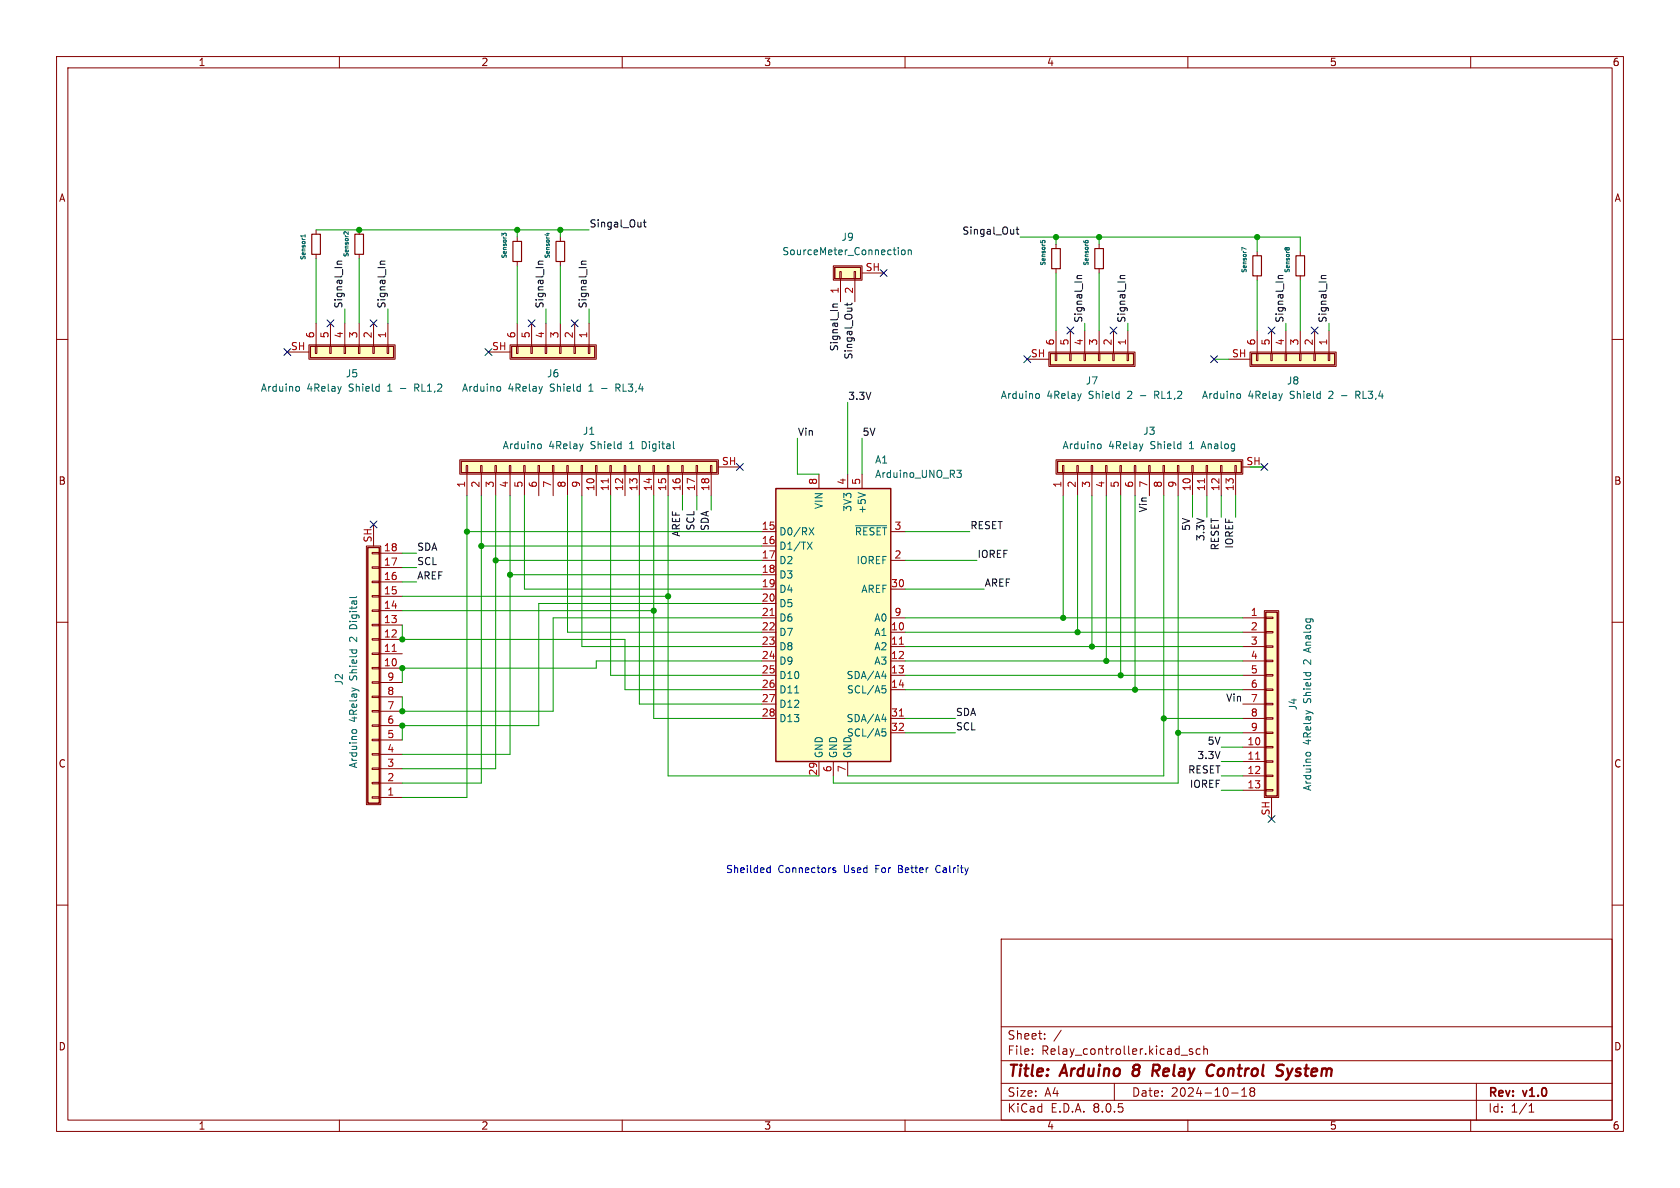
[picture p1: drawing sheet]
<svg xmlns="http://www.w3.org/2000/svg" width="297mm" height="210mm" viewBox="0 0 297 210" stroke-linecap="round" stroke-linejoin="round" font-family="sans-serif">
<g fill="none" stroke="#840000" stroke-width=".18">
<path d="M10 10h277v190h-277zM12 12h273v186h-273zM60 10v2M110 10v2M160 10v2M210 10v2M260 10v2M10 60h2M63.5 40.6v.8M63.5 45v.7M285 60h2M10 110h2"/>
<path d="M285 110h2M10 160h2M285 160h2M177 166h108v32h-108zM60 198v2M110 198v2M160 198v2M177 194.5h108M177 191.5h108M177 187.5h108M177 181.5h108M182.5 186.3v.1"/>
<path d="M182.5 185.5v.1M184.7 183.6v.1M184.7 182.8v.1M187.6 182.1l-1.3 2M197 191.5v3M208.8 186.5h1.2M210 198v2M210.8 185.5l-.3-.1-.3 .2 .1 .2 .5 .2v.3h-.6M212.2 185.5l-.5-.1-.2 .3v.4l.1 .2h.6M212.8 185.5l.2-.1 .4 .1 .1 .9M212.8 184.9v1.5M217.7 193.2h1.2"/>
<path d="M219.5 193.8h.9M219.5 192.7l.5-.4v1.5M221.2 192.9l-.2 .3v.3l.2 .3 .5-.1 .1-.2-.1-.4-.2-.2M221.2 192.9l-.2-.2 .2-.4 .5 .1 .1 .2-.3 .3M221.2 192.9h.3M260 198v2M261 191.5v6.5M270.3 196.6h.9M270.3 195.5l.4-.4v1.5"/>
</g>
<path d="M200.4 189.3l-.2 .5 .2 .3M204.3 189.3l.5 .9M204.7 188.2h-.8l-.2 2M204.8 189.2l-1 .1M213.8 188.3a.67 .67 0 0 1 .9 .1M214.5 190l-.6 .2M226.7 188.2l.3 .1M227.6 188.9l.3 1.3M227.9 190.2l-.3 .5-.3 .2M228.5 188.9l-.6 1.3" fill="none" stroke="#840000" stroke-width=".4"/>
<path d="M62.7 41.4h1.6v3.6h-1.6z" fill="none" stroke="#840000" stroke-width=".2"/>
<path d="M61.6 41v.4l-.6-.4h-.2v.3" fill="none" stroke="#006464" stroke-width=".18"/>
<path d="M186.9 81.5h32.6v2.1h-32.6z" fill="#ffffc2"/>
<g fill="none" stroke="#840000" stroke-width=".18">
<path d="M186.7 81.3h33v2.5h-33zM187.8 82.3h.3v1.3h-.3zM188 83.6v4M190.4 82.3h.2v1.3h-.2zM190.5 83.6v4M192.9 82.3h.3v1.3h-.3zM193 83.6v4M195.5 82.3h.2v1.3h-.2zM195.6 83.6v4M198 82.3h.2v1.3h-.2zM198.1 83.6v4M200.5 82.3h.3v1.3h-.3z"/>
<path d="M200.7 83.6v4M203.1 82.3h.2v1.3h-.2zM203.2 83.6v4M205.6 82.3h.3v1.3h-.3zM205.7 83.6v4M208.2 82.3h.2v1.3h-.2zM208.3 83.6v4M210.7 82.3h.2v1.3h-.2zM210.8 83.6v4M213.2 82.3h.3v1.3h-.3zM213.4 83.6v4M215.8 82.3h.2v1.3h-.2z"/>
<path d="M215.9 83.6v4M218.3 82.3h.3v1.3h-.3zM218.4 83.6v4M219.7 82.6h3.8"/>
</g>
<path d="M186.9 81.5h32.6v2.1h-32.6z" fill="none" stroke="#840000" stroke-width=".25"/>
<path d="M212.9 84.6v.8" fill="none" stroke="#a90000" stroke-width=".18"/>
<path d="M194.2 78.5h.4l.1 .2-.1 .5-.4 .1" fill="none" stroke="#006464" stroke-width=".18"/>
<path d="M223.8 108.2h2v32.5h-2z" fill="#ffffc2"/>
<g fill="none" stroke="#840000" stroke-width=".18">
<path d="M219.7 109.2h4.1M219.7 111.8h4.1M219.7 114.3h4.1M219.7 116.8h4.1M219.7 119.4h4.1M223.5 108h2.6v33h-2.6zM223.8 119.3h1.2v.2h-1.2zM223.8 116.7h1.2v.3h-1.2zM223.8 114.2h1.2v.2h-1.2zM223.8 111.6h1.2v.3h-1.2zM223.8 109.1h1.2v.2h-1.2zM219.7 132.1h4.1"/>
<path d="M219.7 134.6h4.1M219.7 137.2h4.1M219.7 139.7h4.1M219.7 121.9h4.1M219.7 124.5h4.1M219.7 127h4.1M219.7 129.5h4.1M223.8 139.6h1.2v.2h-1.2zM223.8 137h1.2v.3h-1.2zM223.8 134.5h1.2v.2h-1.2zM223.8 132h1.2v.2h-1.2zM223.8 129.4h1.2v.3h-1.2z"/>
<path d="M223.8 126.9h1.2v.2h-1.2zM223.8 124.3h1.2v.3h-1.2zM223.8 121.8h1.2v.2h-1.2zM224.8 141v3.8"/>
</g>
<path d="M223.8 108.2h2v32.5h-2z" fill="none" stroke="#840000" stroke-width=".25"/>
<path d="M222 134.2h.7" fill="none" stroke="#a90000" stroke-width=".18"/>
<path d="M230.9 133.4v-.3l.2-.1h.5l.1 .4" fill="none" stroke="#006464" stroke-width=".18"/>
<path d="M54.9 61.2h14.7v2h-14.7z" fill="#ffffc2"/>
<g fill="none" stroke="#840000" stroke-width=".18">
<path d="M55.9 57.2v4M58.4 57.2v4M61 57.2v4M63.5 57.2v4M66 57.2v4M68.6 57.2v4M50.8 62.2h3.8M54.6 61h15.2v2.5h-15.2zM55.8 61.2h.2v1.3h-.2zM58.3 61.2h.2v1.3h-.2zM60.8 61.2h.3v1.3h-.3zM63.4 61.2h.2v1.3h-.2z"/>
<path d="M65.9 61.2h.3v1.3h-.3zM68.5 61.2h.2v1.3h-.2z"/>
</g>
<path d="M54.9 61.2h14.7v2h-14.7z" fill="none" stroke="#840000" stroke-width=".25"/>
<path d="M52.5 68.3l.3 .1 .1 .2v.4l-.4 .2M73.3 68.6h.5M73.8 67.9h-.5v1.3" fill="none" stroke="#006464" stroke-width=".18"/>
<path d="M90.4 61.2h14.8v2h-14.8z" fill="#ffffc2"/>
<g fill="none" stroke="#840000" stroke-width=".18">
<path d="M91.4 57.2v4M94 57.2v4M96.5 57.2v4M99.1 57.2v4M101.6 57.2v4M104.1 57.2v4M86.4 62.2h3.8M90.2 61h15.2v2.5h-15.2zM91.3 61.2h.3v1.3h-.3zM93.9 61.2h.2v1.3h-.2zM96.4 61.2h.2v1.3h-.2zM98.9 61.2h.3v1.3h-.3z"/>
<path d="M101.5 61.2h.2v1.3h-.2zM104 61.2h.3v1.3h-.3z"/>
</g>
<path d="M90.4 61.2h14.8v2h-14.8z" fill="none" stroke="#840000" stroke-width=".25"/>
<path d="M88.1 68.3l.3 .1 .1 .2-.1 .4-.3 .2M108.9 68.6h.5M109.4 67.9h-.5v1.3" fill="none" stroke="#006464" stroke-width=".18"/>
<path d="M137.2 86.4h20.3v48.2h-20.3z" fill="#ffffc2"/>
<path d="M137.2 86.4h20.3v48.2h-20.3z" fill="none" stroke="#840000" stroke-width=".25"/>
<g fill="none" stroke="#840000" stroke-width=".18">
<path d="M186.7 43.2v.7M186.7 47.5v.8M134.6 94h2.6M134.6 96.5h2.6M134.6 99.1h2.6M144.8 83.8v2.6M149.9 83.8v2.6M152.4 83.8v2.6M157.5 94h2.5M157.5 99.1h2.5M134.6 111.8h2.6M134.6 114.3h2.6"/>
<path d="M134.6 116.8h2.6M134.6 119.4h2.6M134.6 101.6h2.6M134.6 104.1h2.6M134.6 106.7h2.6M134.6 109.2h2.6M157.5 111.8h2.5M157.5 114.3h2.5M157.5 116.8h2.5M157.5 119.4h2.5M157.5 104.1h2.5M157.5 109.2h2.5"/>
<path d="M134.6 121.9h2.6M134.6 124.5h2.6M134.6 127h2.6M144.8 134.6v2.6M147.3 134.6v2.6M149.9 134.6v2.6M157.5 121.9h2.5M157.5 127h2.5M157.5 129.5h2.5"/>
</g>
<path d="M136.1 108.8h.8M159 113.9h.7M159 126.6h.7" fill="none" stroke="#a90000" stroke-width=".18"/>
<g fill="none" stroke="#006464" stroke-width=".18">
<path d="M184 42.5v.4M184.3 42.8l.1-.3 .3 .1v.2M142.7 95.8l.9 1.3M143 93.3l.9 1.3M143.6 95.8l-.9 1.3M143.9 93.3l-.9 1.3M151.3 92.9h5.4M151.7 87.1l1.3 .4M169.2 83.1h.7l-.4 .5 .4 .1v.5l-.2 .2h-.4M155.9 119.5h.8M156.5 119.1v.9M140.5 122.5h.7"/>
<path d="M155.9 127.2h.8M156 121.2h.6M156 128.8h.6M156.1 121.7h.3l.2 .3-.1 .4-.4 .1M156.1 129.3h.3l.2 .3-.1 .5h-.4M156.5 126.7v.9"/>
</g>
<path d="M185.9 43.9h1.6v3.6h-1.6z" fill="none" stroke="#840000" stroke-width=".2"/>
<path d="M81.5 81.5h45.2v2.1h-45.2z" fill="#ffffc2"/>
<g fill="none" stroke="#840000" stroke-width=".18">
<path d="M55.9 40.6v.8M55.9 45v.7M91.4 41.9v.8M91.4 46.2v.8M81.3 81.3h45.7v2.5h-45.7zM82.4 82.3h.3v1.3h-.3zM82.5 83.6v4M85 82.3h.2v1.3h-.2zM85.1 83.6v4M87.5 82.3h.3v1.3h-.3zM87.6 83.6v4M90 82.3h.3v1.3h-.3z"/>
<path d="M90.2 83.6v4M92.6 82.3h.2v1.3h-.2zM92.7 83.6v4M95.1 82.3h.3v1.3h-.3zM95.2 83.6v4M97.7 82.3h.2v1.3h-.2zM97.8 83.6v4M100.2 82.3h.3v1.3h-.3zM100.3 83.6v4M102.7 82.3h.3v1.3h-.3zM102.9 83.6v4M105.3 82.3h.2v1.3h-.2z"/>
<path d="M105.4 83.6v4M107.8 82.3h.3v1.3h-.3zM107.9 83.6v4M110.4 82.3h.2v1.3h-.2zM110.5 83.6v4M112.9 82.3h.3v1.3h-.3zM113 83.6v4M115.4 82.3h.3v1.3h-.3zM115.6 83.6v4M118 82.3h.2v1.3h-.2zM118.1 83.6v4M120.5 82.3h.3v1.3h-.3z"/>
<path d="M120.6 83.6v4M123.1 82.3h.2v1.3h-.2zM123.2 83.6v4M125.6 82.3h.3v1.3h-.3zM125.7 83.6v4M127 82.6h3.8"/>
</g>
<path d="M81.5 81.5h45.2v2.1h-45.2z" fill="none" stroke="#840000" stroke-width=".25"/>
<path d="M107.5 84.6v.8" fill="none" stroke="#a90000" stroke-width=".18"/>
<path d="M53.9 41.5v.4M53.9 41.7h-.7l.2 .2M89.5 41.6l-.1-.4-.3 .1-.1 .2-.3-.3v.5M95.3 78.5h.3l.1 .2-.1 .5-.3 .1" fill="none" stroke="#006464" stroke-width=".18"/>
<path d="M55.1 41.4h1.5v3.6h-1.5zM90.7 42.7h1.5v3.5h-1.5z" fill="none" stroke="#840000" stroke-width=".2"/>
<path d="M221.2 62.5h14.8v2h-14.8z" fill="#ffffc2"/>
<g fill="none" stroke="#840000" stroke-width=".18">
<path d="M222.2 58.4v4.1M224.8 58.4v4.1M227.3 58.4v4.1M229.9 58.4v4.1M232.4 58.4v4.1M234.9 58.4v4.1M217.2 63.5h3.8M221 62.2h15.2v2.6h-15.2zM222.1 62.5h.3v1.3h-.3zM224.7 62.5h.2v1.3h-.2zM227.2 62.5h.3v1.3h-.3zM229.7 62.5h.3v1.3h-.3z"/>
<path d="M232.3 62.5h.2v1.3h-.2zM234.8 62.5h.3v1.3h-.3z"/>
</g>
<path d="M221.2 62.5h14.8v2h-14.8z" fill="none" stroke="#840000" stroke-width=".25"/>
<path d="M218.9 69.6h.3l.1 .2v.5l-.4 .1M239.7 69.8h.5M240.2 69.2h-.5v1.2" fill="none" stroke="#006464" stroke-width=".18"/>
<path d="M185.7 62.5h14.7v2h-14.7z" fill="#ffffc2"/>
<g fill="none" stroke="#840000" stroke-width=".18">
<path d="M99.1 41.9v.8M99.1 46.2v.8M186.7 58.4v4.1M189.2 58.4v4.1M191.8 58.4v4.1M194.3 58.4v4.1M196.8 58.4v4.1M199.4 58.4v4.1M181.6 63.5h3.8M185.4 62.2h15.3v2.6h-15.3zM186.6 62.5h.2v1.3h-.2zM189.1 62.5h.3v1.3h-.3z"/>
<path d="M191.6 62.5h.3v1.3h-.3zM194.2 62.5h.2v1.3h-.2zM196.7 62.5h.3v1.3h-.3zM199.3 62.5h.2v1.3h-.2z"/>
</g>
<path d="M185.7 62.5h14.7v2h-14.7z" fill="none" stroke="#840000" stroke-width=".25"/>
<path d="M96.6 41.3h.5M96.9 41.2v.5l-.6-.2M183.3 69.6h.3l.2 .2-.1 .5-.4 .1M204.1 69.8h.5M204.6 69.2h-.5v1.2" fill="none" stroke="#006464" stroke-width=".18"/>
<path d="M98.3 42.7h1.5v3.5h-1.5z" fill="none" stroke="#840000" stroke-width=".2"/>
<path d="M65 96.8h2.1v45.2h-2.1z" fill="#ffffc2"/>
<g fill="none" stroke="#840000" stroke-width=".18">
<path d="M194.3 43.2v.7M194.3 47.5v.8M222.2 44.5v.7M222.2 48.8v.7M229.9 44.5v.7M229.9 48.8v.7M64.8 96.5h2.5v45.7h-2.5zM65.8 97.7h1.3v.2h-1.3zM66 92.7v3.8M67.1 97.8h4M65.8 100.2h1.3v.3h-1.3zM65.8 102.7h1.3v.3h-1.3z"/>
<path d="M65.8 105.3h1.3v.2h-1.3zM65.8 107.8h1.3v.3h-1.3zM65.8 110.4h1.3v.2h-1.3zM65.8 112.9h1.3v.3h-1.3zM65.8 115.4h1.3v.3h-1.3zM65.8 118h1.3v.2h-1.3zM67.1 118.1h4M67.1 115.6h4M67.1 113h4M67.1 110.5h4M67.1 108h4M67.1 105.4h4"/>
<path d="M67.1 102.9h4M67.1 100.3h4M65.8 120.5h1.3v.3h-1.3zM65.8 123.1h1.3v.2h-1.3zM65.8 125.6h1.3v.3h-1.3zM65.8 128.1h1.3v.3h-1.3zM65.8 130.7h1.3v.2h-1.3zM65.8 133.2h1.3v.3h-1.3zM65.8 135.8h1.3v.2h-1.3zM65.8 138.3h1.3v.3h-1.3zM67.1 138.4h4M67.1 135.9h4"/>
<path d="M67.1 133.4h4M67.1 130.8h4M67.1 128.3h4M67.1 125.7h4M67.1 123.2h4M67.1 120.7h4M65.8 140.8h1.3v.3h-1.3zM67.1 141h4"/>
</g>
<path d="M65 96.8h2.1v45.2h-2.1z" fill="none" stroke="#840000" stroke-width=".25"/>
<path d="M69.3 115.2h.8" fill="none" stroke="#a90000" stroke-width=".18"/>
<path d="M191.6 42.6l.1 .2M191.9 42.9v-.3l.1-.1 .3 .1v.3M220.3 44.1l-.8-.4v.5M227.5 44.1h.1M227.5 43.9l-.3-.1v.3M227.5 43.9l.1-.1h.3v.3M227.5 43.9v.2M62.2 129.4l.1-.3 .2-.1h.4l.2 .4" fill="none" stroke="#006464" stroke-width=".18"/>
<path d="M193.5 43.9h1.6v3.6h-1.6zM221.5 45.2h1.5v3.6h-1.5zM229.1 45.2h1.5v3.6h-1.5z" fill="none" stroke="#840000" stroke-width=".2"/>
<path d="M147.6 47.2h4.5v2.1h-4.5z" fill="#ffffc2"/>
<path d="M147.3 47h5.1v2.5h-5.1zM148.5 48h.2v1.3h-.2zM148.6 49.3v4M151 48h.3v1.3h-.3zM151.1 49.3v4M152.4 48.3h3.8" fill="none" stroke="#840000" stroke-width=".18"/>
<path d="M147.6 47.2h4.5v2.1h-4.5z" fill="none" stroke="#840000" stroke-width=".25"/>
<path d="M158.8 43.8v.1M158.8 44.2v.8M159.4 44.3l.2-.1 .4 .1v.5l-.1 .2h-.3l-.2-.1zM160.6 44.3l.1-.1h.3l.1 .8M160.6 44.2v.8" fill="none" stroke="#006464" stroke-width=".18"/>
<g fill="none" stroke="#0f0f0f" stroke-width=".18">
<path d="M113.7 39.3h.5M113.9 38.9v1l.3 .2M59.6 46.7h.8M60.4 46.2h-.7l-.1 .3 .1 .2M67.2 46.7h.9M68.1 46.2h-.8l-.1 .3 .1 .2M95.2 46.7h.8M96 46.2h-.8v.3l.1 .2M102.8 46.7h.8M103.6 46.2h-.8v.3l.1 .2M147.2 54.3h.9M148.1 53.7l-.8 .1-.1 .3 .2 .2"/>
<path d="M149.8 53.6v.4M150.6 53.6l-.2 .3h-1.1M179.6 40.6h.5M179.8 40.1v1.1l.3 .2M190.4 49.2h.9M191.3 48.7l-.8 .1-.1 .3 .1 .1M198 49.2h.9M198.9 48.7l-.8 .1-.1 .3 .2 .1M226 49.2h.8M226.8 48.7l-.8 .1v.3l.1 .1M233.6 49.2h.8M234.4 48.7l-.7 .1-.1 .3 .1 .1"/>
</g>
<path d="M135.6 154.1l.2 .2 .4-.1M136.2 153v1.3M136.2 153.5l-.4-.1-.2 .1M147.7 153.5l-.3-.1-.2 .2 .1 .2 .4 .1v.3h-.5M165.7 153l-.3 .5 .3 .7" fill="none" stroke="#0000c2" stroke-width=".18"/>
<g fill="none" stroke="#009600" stroke-width=".18">
<path d="M55.9 40.6h48.2M55.9 45.7v11.5M61 54.6v2.6M63.5 45.7v11.5M68.6 54.6v2.6M91.4 40.6v1.3M91.4 47v10.2M96.5 54.6v2.6M99.1 40.6v1.3M99.1 47v10.2M104.1 54.6v2.6M180.3 41.9h49.6v2.6"/>
<path d="M186.7 41.9v1.3M186.7 48.3v10.1M191.8 57.2v1.2M194.3 41.9v1.3M194.3 48.3v10.1M199.4 57.2v1.2M222.2 41.9v2.6M222.2 49.5v8.9M227.3 57.2v1.2M229.9 49.5v8.9M234.9 57.2v1.2M141 77.5v6.3h3.8"/>
<path d="M149.9 71.1v12.7M152.4 77.5v6.3M214.6 63.5h2.6M71.1 97.8h2.6M82.5 94h52.1M82.5 87.6v53.4h-11.4M85.1 96.5h49.5M85.1 87.6v50.8h-14M87.6 99.1h47M87.6 87.6v48.3h-16.5M90.2 87.6v45.8h-19.1M92.7 87.6v16.5h41.9"/>
<path d="M100.3 87.6v24.2h34.3M102.9 87.6v26.7h31.7M107.9 87.6v31.8h26.7M113 87.6v36.9h21.6M115.6 87.6v39.4h19M118.1 87.6v49.6h26.7M120.6 87.6v2.6M123.2 87.6v2.6M125.7 87.6v2.6M160 94h11.4M160 99.1h12.7M188 87.6v21.6"/>
<path d="M190.5 87.6v24.2M193 87.6v26.7M195.6 87.6v29.2M198.1 87.6v31.8M200.7 87.6v34.3M205.7 87.6v49.6h-55.8M208.3 87.6v50.8h-61v-1.2M210.8 87.6v3.8M213.4 87.6v3.8M215.9 87.6v3.8M218.4 87.6v3.8M221 82.6h2.5"/>
<path d="M71.1 110.5v2.5h39.4v8.9h24.1M71.1 105.4h47M71.1 108h44.5M71.1 100.3h2.6M71.1 102.9h2.6M90.2 101.6h44.4M134.6 109.2h-36.8v16.5h-26.7v-2.5M134.6 116.8h-29.2v1.3h-34.3v2.6M134.6 106.7h-39.4v21.6h-24.1v2.5M160 109.2h59.7M160 104.1h14M160 119.4h59.7"/>
<path d="M160 114.3h59.7M160 116.8h59.7M160 111.8h59.7M160 127h8.9M160 121.9h59.7M160 129.5h8.9M205.7 127h14M208.3 129.5h11.4M215.9 137.2h3.8M215.9 139.7h3.8M215.9 134.6h3.8M215.9 132.1h3.8"/>
</g>
<g fill="none" stroke="#000084" stroke-width=".18">
<path d="M57.8 56.5l1.2 1.3M59 56.5l-1.2 1.3M65.4 56.5l1.2 1.3M66.6 56.5l-1.2 1.3M93.4 56.5l1.2 1.3M94.6 56.5l-1.2 1.3M101 56.5l1.2 1.3M102.2 56.5l-1.2 1.3M155.6 47.7l1.2 1.2M156.8 47.7l-1.2 1.2M188.6 57.8l1.2 1.2M189.8 57.8l-1.2 1.2"/>
<path d="M196.2 57.8l1.3 1.2M197.5 57.8l-1.3 1.2M224.2 57.8l1.2 1.2M225.4 57.8l-1.2 1.2M231.8 57.8l1.2 1.2M233 57.8l-1.2 1.2M50.2 61.6l1.2 1.2M51.4 61.6l-1.2 1.2M85.8 61.6l1.2 1.2M87 61.6l-1.2 1.2M181 62.9l1.2 1.2M182.2 62.9l-1.2 1.2"/>
<path d="M214 62.9l1.2 1.2M215.2 62.9l-1.2 1.2M65.4 92.1l1.2 1.2M66.6 92.1l-1.2 1.2M130.2 81.9l1.2 1.3M131.4 81.9l-1.2 1.3M222.9 81.9l1.2 1.3M224.1 81.9l-1.2 1.3M224.2 144.2l1.2 1.2M225.4 144.2l-1.2 1.2"/>
</g>
<g fill="#009600" stroke="#009600" stroke-width=".18">
<circle cx="190.5" cy="111.8" r=".46"/>
<circle cx="188" cy="109.2" r=".46"/>
<circle cx="87.6" cy="99.1" r=".46"/>
<circle cx="63.5" cy="40.6" r=".46"/>
<circle cx="99.1" cy="40.6" r=".46"/>
<circle cx="91.4" cy="40.6" r=".46"/>
<circle cx="222.2" cy="41.9" r=".46"/>
<circle cx="118.1" cy="105.4" r=".46"/>
<circle cx="82.5" cy="94" r=".46"/>
<circle cx="85.1" cy="96.5" r=".46"/>
<circle cx="90.2" cy="101.6" r=".46"/>
<circle cx="115.6" cy="108" r=".46"/>
<circle cx="200.7" cy="121.9" r=".46"/>
<circle cx="205.7" cy="127" r=".46"/>
<circle cx="193" cy="114.3" r=".46"/>
<circle cx="195.6" cy="116.8" r=".46"/>
<circle cx="198.1" cy="119.4" r=".46"/>
<circle cx="208.3" cy="129.5" r=".46"/>
<circle cx="194.3" cy="41.9" r=".46"/>
<circle cx="186.7" cy="41.9" r=".46"/>
<circle cx="71.1" cy="128.3" r=".46"/>
<circle cx="71.1" cy="125.7" r=".46"/>
<circle cx="71.1" cy="113" r=".46"/>
<circle cx="71.1" cy="118.1" r=".46"/>
</g>
<g font-size="2.8" fill="#840000">
<text x="178" y="190.9">Title:</text>
<text x="187.7" y="190.9">Arduino</text>
<text x="201.1" y="190.9">8</text>
<text x="205.4" y="190.9">Relay</text>
<text x="215.8" y="190.9">Control</text>
<text x="229" y="190.9">System</text>
</g>
<g font-size="2.1" fill="#840000">
<text x="178" y="184">Sheet:</text>
<text x="178" y="186.7">File:</text>
<text x="184.1" y="186.7">Relay_controller.kicad_sch</text>
<text x="178" y="196.9">KiCad</text>
<text x="178" y="194.1">Size:</text>
<text x="184.7" y="194.1">A4</text>
<text x="185.7" y="196.9">E.D.A.</text>
<text x="193.3" y="196.9">8.0.5</text>
<text x="200" y="194.1">Date:</text>
<text x="207" y="194.1">2024-10-18</text>
<text x="263" y="194.3">Rev:</text>
<text x="263" y="196.9">Id:</text>
<text x="267.1" y="196.9">1/1</text>
<text x="269.4" y="194.3">v1.0</text>
</g>
<g font-size="1.8" fill="#840000">
<text x="35" y="11.9">1</text>
<text x="85" y="11.9">2</text>
<text x="135" y="11.9">3</text>
<text x="185" y="11.9">4</text>
<text x="235" y="11.9">5</text>
<text x="285" y="11.9">6</text>
<text x="10.3" y="35.9">A</text>
<text x="285.3" y="35.9">A</text>
<text x="10.3" y="85.9">B</text>
<text x="285.3" y="85.9">B</text>
<text x="10.3" y="135.9">C</text>
<text x="285.3" y="135.9">C</text>
<text x="10.3" y="185.9">D</text>
<text x="285.3" y="185.9">D</text>
<text x="35" y="199.9">1</text>
<text x="85" y="199.9">2</text>
<text x="135" y="199.9">3</text>
<text x="185" y="199.9">4</text>
<text x="235" y="199.9">5</text>
<text x="285" y="199.9">6</text>
</g>
<g font-size="1.8" fill="#0f0f0f">
<text x="104.1" y="40.3">Singal_Out</text>
<text x="170" y="41.6">Singal_Out</text>
<text x="60.6" y="54.6" transform="rotate(-90 60.6 54.6)">Signal_In</text>
<text x="68.2" y="54.6" transform="rotate(-90 68.2 54.6)">Signal_In</text>
<text x="96.2" y="54.6" transform="rotate(-90 96.2 54.6)">Signal_In</text>
<text x="103.8" y="54.6" transform="rotate(-90 103.8 54.6)">Signal_In</text>
<text x="191.4" y="57.2" transform="rotate(-90 191.4 57.2)">Signal_In</text>
<text x="199" y="57.2" transform="rotate(-90 199 57.2)">Signal_In</text>
<text x="227" y="57.2" transform="rotate(-90 227 57.2)">Signal_In</text>
<text x="234.6" y="57.2" transform="rotate(-90 234.6 57.2)">Signal_In</text>
<text x="148.2" y="62.2" transform="rotate(-90 148.2 62.2)">Signal_In</text>
<text x="150.8" y="63.6" transform="rotate(-90 150.8 63.6)">Singal_Out</text>
<text x="149.9" y="70.8">3.3V</text>
<text x="141" y="77.1">Vin</text>
<text x="152.4" y="77.1">5V</text>
<text x="120.3" y="95" transform="rotate(-90 120.3 95)">AREF</text>
<text x="122.8" y="93.9" transform="rotate(-90 122.8 93.9)">SCL</text>
<text x="125.4" y="93.9" transform="rotate(-90 125.4 93.9)">SDA</text>
<text x="171.4" y="93.6">RESET</text>
<text x="202.9" y="90.7" transform="rotate(-90 202.9 90.7)">Vin</text>
<text x="210.5" y="93.9" transform="rotate(-90 210.5 93.9)">5V</text>
<text x="213" y="95.8" transform="rotate(-90 213 95.8)">3.3V</text>
<text x="73.7" y="97.4">SDA</text>
<text x="73.7" y="100">SCL</text>
<text x="172.7" y="98.7">IOREF</text>
<text x="215.6" y="97.4" transform="rotate(-90 215.6 97.4)">RESET</text>
<text x="218.1" y="97.1" transform="rotate(-90 218.1 97.1)">IOREF</text>
<text x="73.7" y="102.5">AREF</text>
<text x="174" y="103.8">AREF</text>
<text x="216.7" y="124.1">Vin</text>
<text x="168.9" y="129.2">SCL</text>
<text x="168.9" y="126.7">SDA</text>
<text x="213.4" y="131.7">5V</text>
<text x="210" y="136.8">RESET</text>
<text x="211.6" y="134.3">3.3V</text>
<text x="210.3" y="139.4">IOREF</text>
</g>
<g font-size="1.8" fill="#006464">
<text x="138.2" y="45.3">SourceMeter_Connection</text>
<text x="148.7" y="42.8">J9</text>
<text x="46" y="69.4">Arduino</text>
<text x="54.3" y="69.4">4Relay</text>
<text x="61" y="66.9">J5</text>
<text x="61.8" y="69.4">Shield</text>
<text x="68.8" y="69.4">1</text>
<text x="71.2" y="69.4">-</text>
<text x="73.9" y="69.4">RL1,2</text>
<text x="81.6" y="69.4">Arduino</text>
<text x="89.8" y="69.4">4Relay</text>
<text x="96.6" y="66.9">J6</text>
<text x="97.3" y="69.4">Shield</text>
<text x="104.4" y="69.4">1</text>
<text x="106.8" y="69.4">-</text>
<text x="109.5" y="69.4">RL3,4</text>
<text x="176.8" y="70.7">Arduino</text>
<text x="185.1" y="70.7">4Relay</text>
<text x="191.8" y="68.2">J7</text>
<text x="192.6" y="70.7">Shield</text>
<text x="199.6" y="70.7">2</text>
<text x="202" y="70.7">-</text>
<text x="204.7" y="70.7">RL1,2</text>
<text x="212.4" y="70.7">Arduino</text>
<text x="220.6" y="70.7">4Relay</text>
<text x="227.4" y="68.2">J8</text>
<text x="228.1" y="70.7">Shield</text>
<text x="235.2" y="70.7">2</text>
<text x="237.6" y="70.7">-</text>
<text x="240.3" y="70.7">RL3,4</text>
<text x="102.9" y="77.1">J1</text>
<text x="202" y="77.1">J3</text>
<text x="88.8" y="79.6">Arduino</text>
<text x="97" y="79.6">4Relay</text>
<text x="104.5" y="79.6">Shield</text>
<text x="111.6" y="79.6">1</text>
<text x="114" y="79.6">Digital</text>
<text x="154.6" y="82.1">A1</text>
<text x="187.7" y="79.6">Arduino</text>
<text x="196" y="79.6">4Relay</text>
<text x="203.5" y="79.6">Shield</text>
<text x="210.5" y="79.6">1</text>
<text x="212.9" y="79.6">Analog</text>
<text x="154.6" y="84.7">Arduino_UNO_R3</text>
<text x="137.7" y="94.8">D0/RX</text>
<text x="145.6" y="90.1" transform="rotate(-90 145.6 90.1)">VIN</text>
<text x="150.7" y="90.6" transform="rotate(-90 150.7 90.6)">3V3</text>
<text x="151" y="94.8">~{RESET}</text>
<text x="153.3" y="90.9" transform="rotate(-90 153.3 90.9)">+5V</text>
<text x="137.7" y="97.4">D1/TX</text>
<text x="137.7" y="99.9">D2</text>
<text x="151.3" y="99.9">IOREF</text>
<text x="137.7" y="102.5">D3</text>
<text x="137.7" y="105">D4</text>
<text x="137.7" y="107.5">D5</text>
<text x="152.2" y="105">AREF</text>
<text x="63.3" y="113.1" transform="rotate(-90 63.3 113.1)">2</text>
<text x="63.3" y="110.7" transform="rotate(-90 63.3 110.7)">Digital</text>
<text x="137.7" y="110.1">D6</text>
<text x="137.7" y="112.6">D7</text>
<text x="154.5" y="112.6">A1</text>
<text x="154.5" y="110.1">A0</text>
<text x="137.7" y="115.2">D8</text>
<text x="137.7" y="117.7">D9</text>
<text x="154.5" y="115.2">A2</text>
<text x="154.5" y="117.7">A3</text>
<text x="232" y="117.1" transform="rotate(-90 232 117.1)">2</text>
<text x="232" y="114.7" transform="rotate(-90 232 114.7)">Analog</text>
<text x="60.8" y="121.3" transform="rotate(-90 60.8 121.3)">J2</text>
<text x="63.3" y="120.1" transform="rotate(-90 63.3 120.1)">Shield</text>
<text x="137.7" y="120.2">D10</text>
<text x="137.7" y="122.8">D11</text>
<text x="137.7" y="125.3">D12</text>
<text x="149.6" y="120.2">SDA/A4</text>
<text x="149.6" y="122.8">SCL/A5</text>
<text x="229.5" y="125.6" transform="rotate(-90 229.5 125.6)">J4</text>
<text x="232" y="124.2" transform="rotate(-90 232 124.2)">Shield</text>
<text x="63.3" y="127.7" transform="rotate(-90 63.3 127.7)">4Relay</text>
<text x="137.7" y="127.9">D13</text>
<text x="149.6" y="127.9">SDA/A4</text>
<text x="149.6" y="130.4">SCL/A5</text>
<text x="232" y="131.7" transform="rotate(-90 232 131.7)">4Relay</text>
<text x="63.3" y="135.9" transform="rotate(-90 63.3 135.9)">Arduino</text>
<text x="145.6" y="134.1" transform="rotate(-90 145.6 134.1)">GND</text>
<text x="148.2" y="134.1" transform="rotate(-90 148.2 134.1)">GND</text>
<text x="150.7" y="134.1" transform="rotate(-90 150.7 134.1)">GND</text>
<text x="232" y="139.9" transform="rotate(-90 232 139.9)">Arduino</text>
</g>
<g font-size="1.8" fill="#a90000">
<text x="148.3" y="52" transform="rotate(-90 148.3 52)">1</text>
<text x="150.9" y="52" transform="rotate(-90 150.9 52)">2</text>
<text x="152.9" y="48">SH</text>
<text x="55.6" y="59.9" transform="rotate(-90 55.6 59.9)">6</text>
<text x="58.2" y="59.9" transform="rotate(-90 58.2 59.9)">5</text>
<text x="60.7" y="59.9" transform="rotate(-90 60.7 59.9)">4</text>
<text x="63.2" y="59.9" transform="rotate(-90 63.2 59.9)">3</text>
<text x="65.8" y="59.9" transform="rotate(-90 65.8 59.9)">2</text>
<text x="68.3" y="59.9" transform="rotate(-90 68.3 59.9)">1</text>
<text x="91.2" y="59.9" transform="rotate(-90 91.2 59.9)">6</text>
<text x="93.7" y="59.9" transform="rotate(-90 93.7 59.9)">5</text>
<text x="96.3" y="59.9" transform="rotate(-90 96.3 59.9)">4</text>
<text x="98.8" y="59.9" transform="rotate(-90 98.8 59.9)">3</text>
<text x="101.3" y="59.9" transform="rotate(-90 101.3 59.9)">2</text>
<text x="103.9" y="59.9" transform="rotate(-90 103.9 59.9)">1</text>
<text x="51.3" y="62">SH</text>
<text x="86.9" y="62">SH</text>
<text x="182.1" y="63.2">SH</text>
<text x="186.4" y="61.2" transform="rotate(-90 186.4 61.2)">6</text>
<text x="189" y="61.2" transform="rotate(-90 189 61.2)">5</text>
<text x="191.5" y="61.2" transform="rotate(-90 191.5 61.2)">4</text>
<text x="194.1" y="61.2" transform="rotate(-90 194.1 61.2)">3</text>
<text x="196.6" y="61.2" transform="rotate(-90 196.6 61.2)">2</text>
<text x="199.1" y="61.2" transform="rotate(-90 199.1 61.2)">1</text>
<text x="217.7" y="63.2">SH</text>
<text x="222" y="61.2" transform="rotate(-90 222 61.2)">6</text>
<text x="224.5" y="61.2" transform="rotate(-90 224.5 61.2)">5</text>
<text x="227.1" y="61.2" transform="rotate(-90 227.1 61.2)">4</text>
<text x="229.6" y="61.2" transform="rotate(-90 229.6 61.2)">3</text>
<text x="232.2" y="61.2" transform="rotate(-90 232.2 61.2)">2</text>
<text x="234.7" y="61.2" transform="rotate(-90 234.7 61.2)">1</text>
<text x="127.5" y="82.3">SH</text>
<text x="220.2" y="82.3">SH</text>
<text x="82.3" y="86.3" transform="rotate(-90 82.3 86.3)">1</text>
<text x="84.8" y="86.3" transform="rotate(-90 84.8 86.3)">2</text>
<text x="87.4" y="86.3" transform="rotate(-90 87.4 86.3)">3</text>
<text x="89.9" y="86.3" transform="rotate(-90 89.9 86.3)">4</text>
<text x="92.5" y="86.3" transform="rotate(-90 92.5 86.3)">5</text>
<text x="95" y="86.3" transform="rotate(-90 95 86.3)">6</text>
<text x="97.5" y="86.3" transform="rotate(-90 97.5 86.3)">7</text>
<text x="100.1" y="86.3" transform="rotate(-90 100.1 86.3)">8</text>
<text x="102.6" y="86.3" transform="rotate(-90 102.6 86.3)">9</text>
<text x="105.2" y="86.9" transform="rotate(-90 105.2 86.9)">10</text>
<text x="107.7" y="86.9" transform="rotate(-90 107.7 86.9)">11</text>
<text x="110.2" y="86.9" transform="rotate(-90 110.2 86.9)">12</text>
<text x="112.8" y="86.9" transform="rotate(-90 112.8 86.9)">13</text>
<text x="115.3" y="86.9" transform="rotate(-90 115.3 86.9)">14</text>
<text x="117.9" y="86.9" transform="rotate(-90 117.9 86.9)">15</text>
<text x="120.4" y="86.9" transform="rotate(-90 120.4 86.9)">16</text>
<text x="122.9" y="86.9" transform="rotate(-90 122.9 86.9)">17</text>
<text x="125.5" y="86.9" transform="rotate(-90 125.5 86.9)">18</text>
<text x="144.5" y="85.8" transform="rotate(-90 144.5 85.8)">8</text>
<text x="149.6" y="85.8" transform="rotate(-90 149.6 85.8)">4</text>
<text x="152.1" y="85.8" transform="rotate(-90 152.1 85.8)">5</text>
<text x="187.7" y="86.3" transform="rotate(-90 187.7 86.3)">1</text>
<text x="190.2" y="86.3" transform="rotate(-90 190.2 86.3)">2</text>
<text x="192.8" y="86.3" transform="rotate(-90 192.8 86.3)">3</text>
<text x="195.3" y="86.3" transform="rotate(-90 195.3 86.3)">4</text>
<text x="197.9" y="86.3" transform="rotate(-90 197.9 86.3)">5</text>
<text x="200.4" y="86.3" transform="rotate(-90 200.4 86.3)">6</text>
<text x="202.9" y="86.3" transform="rotate(-90 202.9 86.3)">7</text>
<text x="205.5" y="86.3" transform="rotate(-90 205.5 86.3)">8</text>
<text x="208" y="86.3" transform="rotate(-90 208 86.3)">9</text>
<text x="210.6" y="86.9" transform="rotate(-90 210.6 86.9)">10</text>
<text x="213.1" y="86.9" transform="rotate(-90 213.1 86.9)">11</text>
<text x="215.6" y="86.9" transform="rotate(-90 215.6 86.9)">12</text>
<text x="218.2" y="86.9" transform="rotate(-90 218.2 86.9)">13</text>
<text x="65.8" y="96" transform="rotate(-90 65.8 96)">SH</text>
<text x="134.6" y="93.7">15</text>
<text x="158" y="93.7">3</text>
<text x="67.8" y="100.1">17</text>
<text x="67.8" y="97.5">18</text>
<text x="134.6" y="96.3">16</text>
<text x="134.6" y="98.8">17</text>
<text x="134.6" y="101.3">18</text>
<text x="158" y="98.8">2</text>
<text x="67.8" y="107.7">14</text>
<text x="67.8" y="105.2">15</text>
<text x="67.8" y="102.6">16</text>
<text x="134.6" y="103.9">19</text>
<text x="134.6" y="106.4">20</text>
<text x="157.4" y="103.9">30</text>
<text x="67.8" y="112.8">12</text>
<text x="67.8" y="110.2">13</text>
<text x="134.6" y="109">21</text>
<text x="134.6" y="111.5">22</text>
<text x="157.4" y="111.5">10</text>
<text x="158" y="109">9</text>
<text x="221" y="109">1</text>
<text x="221" y="111.5">2</text>
<text x="67.8" y="117.9">10</text>
<text x="67.8" y="115.3">11</text>
<text x="134.6" y="114">23</text>
<text x="134.6" y="116.6">24</text>
<text x="134.6" y="119.1">25</text>
<text x="157.4" y="114">11</text>
<text x="157.4" y="116.6">12</text>
<text x="157.4" y="119.1">13</text>
<text x="221" y="114">3</text>
<text x="221" y="116.6">4</text>
<text x="221" y="119.1">5</text>
<text x="68.4" y="125.5">7</text>
<text x="68.4" y="122.9">8</text>
<text x="68.4" y="120.4">9</text>
<text x="134.6" y="121.7">26</text>
<text x="134.6" y="124.2">27</text>
<text x="157.4" y="121.7">14</text>
<text x="221" y="121.7">6</text>
<text x="221" y="124.2">7</text>
<text x="68.4" y="130.6">5</text>
<text x="68.4" y="128">6</text>
<text x="134.6" y="126.7">28</text>
<text x="157.4" y="126.7">31</text>
<text x="157.4" y="129.3">32</text>
<text x="220.4" y="131.8">10</text>
<text x="221" y="126.7">8</text>
<text x="221" y="129.3">9</text>
<text x="68.4" y="135.6">3</text>
<text x="68.4" y="133.1">4</text>
<text x="144.5" y="137.2" transform="rotate(-90 144.5 137.2)">29</text>
<text x="147.1" y="136.6" transform="rotate(-90 147.1 136.6)">6</text>
<text x="149.6" y="136.6" transform="rotate(-90 149.6 136.6)">7</text>
<text x="220.4" y="134.4">11</text>
<text x="220.4" y="136.9">12</text>
<text x="68.4" y="140.7">1</text>
<text x="68.4" y="138.2">2</text>
<text x="220.4" y="139.4">13</text>
<text x="224.5" y="144.2" transform="rotate(-90 224.5 144.2)">SH</text>
</g>
<g font-size="1.8" fill="#0000c2">
<text x="128.3" y="154.5">Sheilded</text>
<text x="137.5" y="154.5">Connectors</text>
<text x="149.3" y="154.5">Used</text>
<text x="155.1" y="154.5">For</text>
<text x="159.2" y="154.5">Better</text>
<text x="166.1" y="154.5">Calrity</text>
</g>
<g font-size="1.1" fill="#006464">
<text x="54.2" y="46.1" transform="rotate(-90 54.2 46.1)">Sensor1</text>
<text x="61.8" y="45.6" transform="rotate(-90 61.8 45.6)">Sensor2</text>
<text x="89.8" y="45.8" transform="rotate(-90 89.8 45.8)">Sensor3</text>
<text x="97.4" y="45.8" transform="rotate(-90 97.4 45.8)">Sensor4</text>
<text x="185" y="47.1" transform="rotate(-90 185 47.1)">Sensor5</text>
<text x="192.6" y="47.1" transform="rotate(-90 192.6 47.1)">Sensor6</text>
<text x="220.6" y="48.3" transform="rotate(-90 220.6 48.3)">Sensor7</text>
<text x="228.2" y="48.3" transform="rotate(-90 228.2 48.3)">Sensor8</text>
</g>
</svg>
